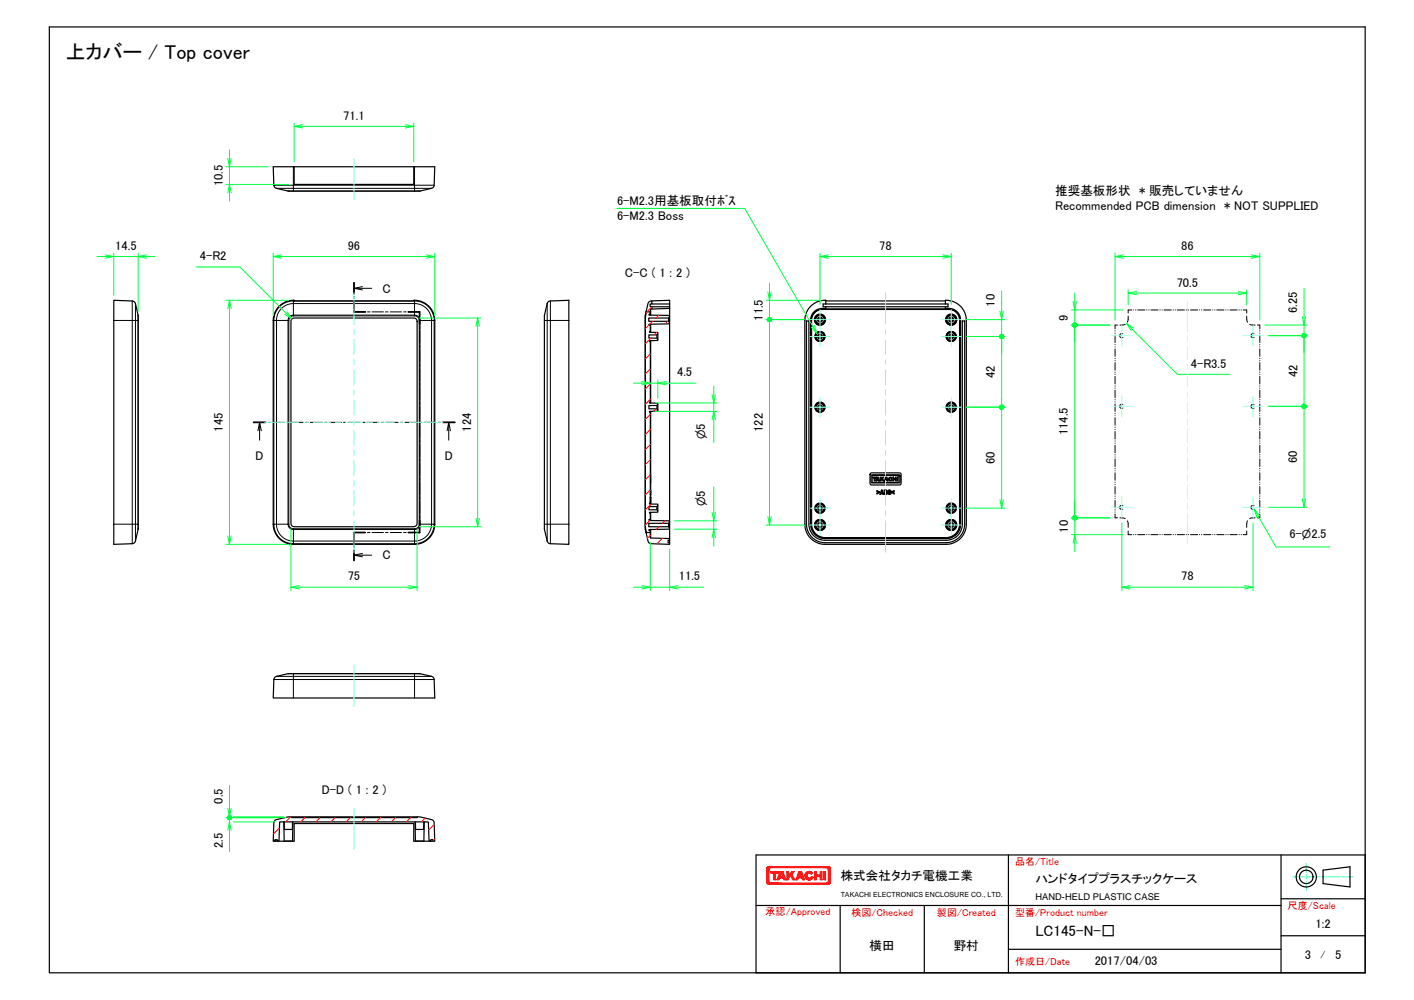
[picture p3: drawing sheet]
<svg xmlns="http://www.w3.org/2000/svg" width="420mm" height="297mm" viewBox="0 0 420 297" stroke-linecap="round" stroke-linejoin="round" font-family="sans-serif">
<g fill="none" stroke="#000" stroke-width=".3">
<path d="M82.2 55.9h5v.8M85.6 56.7l1.6 .1M87.2 56.7l36 .1M87.2 49.5v5.5h-5.8M123.2 56.7h1.6M123.2 49.5v5.5h-36v.9h36v.8M129 55h-5.8v.9h5M33.8 95.2h5.5v60.5h-5.5M39.3 89.4v5.8h.9M40.2 90.2v5M40.2 95.2h.9M40.2 95.2v60.5"/>
<path d="M41 93.6v63.7M81.2 95.2h.2v60.5h-.2M82.2 95.2h3.6M82.2 95.2v60.5M85.8 95.2v60.5M87.2 93.8v-.2a1.58 1.58 0 0 0-1.6 1.6v60.5a1.58 1.58 0 0 0 1.6 1.6v4.1a5.4 5.4 0 0 1-5.7-5.7h.7M87.2 89.2v.2a5.5 5.5 0 0 0-5.7 5.8h.7M87.2 93.8h36M87.2 93.8a1.37 1.37 0 0 0-1.4 1.4M105.2 85.6h5.3M105.2 84v3.3M105.2 87.9v.8"/>
<path d="M105.2 89.3v3.3h3.4M107.7 85.1l-2.5 .5 2.5 .5M109.2 92.6h.7M110.5 92.6h3.4M114.6 92.6h.7M115.9 92.6h3.4M119.9 92.6h.8M121.3 92.6h3.4v3.7M123.2 93.8v-.2h-36v-3.4a5 5 0 0 0-5 5M123.2 93.8a1.37 1.37 0 0 1 1.4 1.4M123.2 89.2v.2h-36v.8h36v3.4a1.65 1.65 0 0 1 1.6 1.6v60.5M124.6 95.2v60.5h.2"/>
<path d="M124.6 95.2h3.6M124.7 96.9v.8M124.7 98.3v3.6M128.2 95.2h.8v60.5h.2M128.2 95.2a5 5 0 0 0-5-5v-.7a5.6 5.6 0 0 1 5.8 5.7h.2M128.2 95.2v60.5h-3.4M161.8 95.2h.8M161.8 93.6v1.6M161.8 95.2v60.5M162.6 90.2v5M162.6 95.2v60.5h-.8M162.6 95.2h.9v60.5h5.5"/>
<path d="M163.5 89.4v5.8h5.5M191.7 95.2h.1M191.8 93.6v1M192.9 96.3v.3M192.9 93.3v.3M193.1 98.4v.3M193.4 91.8v1.8M193.4 96.3v2.4M198.9 95.1h.1M240.8 95.1h.2v60.6M241.2 95.1l-.2 60.6M242 92.8a2.44 2.44 0 0 1 2.3-.9 3.6 3.6 0 0 0-3.3 3.2l.3-1.2z"/>
<path d="M244.3 91.6v.2h37.6a3.3 3.3 0 0 1 3.4 3.3M244.3 91.9h37.6M281.9 91.6v.3a3.4 3.4 0 0 1 3.2 3.2M285.3 95.1l-.2 60.6M285.3 95.1h.1M285.3 95.1v60.6M331.3 98.2v.1M331.3 98.9v.1M331.3 99.5v2.3M332.1 96.6h-.8v1.1M333.7 99.2a.63 .63 0 0 0-1 .5 .63 .63 0 0 0 1 .5M334.3 96.3l-1.5 .3"/>
<path d="M335.2 93.9v1.2l-.2 .6M336.3 92.1h-1.1v.9M336.8 92.1h.1M337.4 92.1h.1M338.1 92.1h2.1M340.7 92.1h.1M341.3 92.1h.1M342 92.1h2.1M344.6 92.1h.2M345.3 92.1h.1M345.9 92.1h2.1M348.6 92.1h.1"/>
<path d="M349.2 92.1h.1M349.8 92.1h2.1M352.5 92.1h.1M353.1 92.1h.1M353.7 92.1h2.2M356.4 92.1h.1M357 92.1h.1M357.7 92.1h2.1M360.3 92.1h.1M360.9 92.1h.1M361.6 92.1h2.1M364.2 92.1h.1"/>
<path d="M364.9 92.1h.1M365.5 92.1h2.1M368.1 92.1h.1M368.8 92.1h.1M369.4 92.1h1v.9M370.4 93.9l.3 1.8M371.3 96.3l1.6 .3M372.6 99.2a.62 .62 0 0 0-.9 .5 .62 .62 0 0 0 .9 .5M373.6 96.6h.7v1.1M374.3 98.2v.1M374.3 98.9v.1M374.3 99.5v2.3"/>
<path d="M124.7 102.5v.8M124.7 103.9v3.6M124.7 108.2v.7M124.7 109.5v3.7M124.7 113.8v.8M124.7 115.2v3.6M124.7 119.4v.8M193.1 101.2v.3M193.1 119.4v.3M193.4 101.2v18.5M331.3 102.3v.1M331.3 103v.1"/>
<path d="M331.3 103.6v2.3M331.3 106.4v.1M331.3 107.1v.1M331.3 107.7v2.3M331.3 110.5v.1M331.3 111.2v.1M331.3 111.8v2.2M331.3 114.6v.1M331.3 115.3h.1M331.3 115.9v2.2M331.3 118.7v.1M331.3 119.4h.1"/>
<path d="M331.3 120v2.2M374.3 102.3v.1M374.3 103v.1M374.3 103.6v2.3M374.3 106.4v.1M374.3 107.1v.1M374.3 107.7v2.3M374.3 110.5v.1M374.3 111.2v.1M374.3 111.8v2.2M374.3 114.6v.1M374.3 115.3h.1"/>
<path d="M374.3 115.9v2.2M374.3 118.7v.1M374.3 119.4h.1M374.3 120v2.2M75.3 125.5h3.7M76.6 128l.5-2.5 .5 2.5M77.1 125.5v5.2M79.6 125.5h.7M81 125.5h3.6M85.2 125.5h.8M86.6 125.5h3.6M90.8 125.5h.8"/>
<path d="M92.2 125.5h3.6M96.4 125.5h.8M97.8 125.5h3.6M102.1 125.5h.7M103.4 125.5h3.7M107.7 125.5h.7M109.1 125.5h3.6M113.3 125.5h.8M114.7 125.5h3.6M118.9 125.5h.8M120.3 125.5h3.6M124.6 125.5h.7"/>
<path d="M124.7 120.8v3.6M124.7 125v.8M124.7 126.4v3.6M124.7 130.7v.7M124.7 132.1v3.6M124.7 136.3v.8M124.7 137.7v3.6M125.9 125.5h3.6M130.2 125.5h.7M131.5 125.5h3.7M132.9 128l.4-2.5 .5 2.5M133.3 125.5v5.2"/>
<path d="M193.1 122.2v.2M193.4 122.2v27.5M331.3 122.8v.1M331.3 123.4v.1M331.3 124.1v2.2M331.3 126.9v.1M331.3 127.5v.1M331.3 128.2v2.2M331.3 131v.1M331.3 131.6v.1M331.3 132.2v2.3M331.3 135v.1"/>
<path d="M331.3 135.7v.1M331.3 136.3v2.3M331.3 139.1v.1M331.3 139.8v.1M333.7 120.2a.62 .62 0 0 0-1 .5 .62 .62 0 0 0 1 .5M372.6 120.2a.62 .62 0 0 0-.9 .5 .62 .62 0 0 0 .9 .5M374.3 122.8v.1M374.3 123.4v.1M374.3 124.1v2.2M374.3 126.9v.1M374.3 127.5v.1M374.3 128.2v2.2"/>
<path d="M374.3 131v.1M374.3 131.6v.1M374.3 132.2v2.3M374.3 135v.1M374.3 135.7v.1M374.3 136.3v2.3M374.3 139.1v.1M374.3 139.8v.1M40.2 155.7v5M40.2 155.7h-.9v5.8M40.2 155.7h.9M82.2 155.7a5 5 0 0 0 5 5h36"/>
<path d="M82.2 155.7h3.6M85.8 155.7a1.37 1.37 0 0 0 1.4 1.4M87.2 157.1v.2h36v3.4M87.2 157.1h36M108.6 158.2h-3.4v3.1M109.2 158.2h.7M110.5 158.2h3.4M114.6 158.2h.7M115.9 158.2h3.4M119.9 158.2h.8M124.6 155.7a1.37 1.37 0 0 1-1.4 1.4M124.7 141.9v.8"/>
<path d="M124.7 143.3v3.6M124.7 147.6v.7M124.7 148.9v3.6M124.7 153.2v.7M124.7 154.6v3.6h-3.4M124.8 155.7a1.58 1.58 0 0 1-1.6 1.6v-.2M161.8 155.7v1.6M191.7 155.7h.1M191.8 156.3v1M192.9 157.3v.3M192.9 154.3v.3M193.1 152.2v.2"/>
<path d="M193.1 149.5v.2M193.2 141.4h.1M193.2 143.2h.1M193.4 157.3v2.5M193.4 152.2v2.4M198.9 155.7h.1M240.8 155.7h.2M241 155.7a4.1 4.1 0 0 0 4.2 4.1M241.2 155.7a4.3 4.3 0 0 0 4 4.1M245.2 159.7l35.9 .1M245.2 159.8h35.9M245.2 159.8v.2"/>
<path d="M281.1 159.8v.2M285.3 155.7h.1M285.3 155.7a4.1 4.1 0 0 1-4.2 4.1M285.3 155.7a4.3 4.3 0 0 1-4.2 4M331.3 152.7v1.1h.8M331.3 140.4v2.3M331.3 143.2v.1M331.3 143.9v.1M331.3 144.5v2.2M331.3 147.3v.1M331.3 148v.1M331.3 148.6v2.3"/>
<path d="M331.3 151.4v.1M331.3 152.1h.1M332.8 153.8l1.5 .3M333.7 150.2a.63 .63 0 0 0-1 .5 .63 .63 0 0 0 1 .5M335 154.7l.2 .6v1.4M335.2 157.7v1.1h1.1M336.8 158.8h.1M337.4 158.8h.1M338.1 158.8h2.1M340.7 158.8h.1M341.3 158.8h.1M342 158.8h2.1"/>
<path d="M344.6 158.8h.2M345.3 158.8h.1M345.9 158.8h2.1M348.6 158.8h.1M349.2 158.8h.1M349.8 158.8h2.1M352.5 158.8h.1M353.1 158.8h.1M353.7 158.8h2.2M356.4 158.8h.1M357 158.8h.1M357.7 158.8h2.1"/>
<path d="M360.3 158.8h.1M360.9 158.8h.1M361.6 158.8h2.1M364.2 158.8h.1M364.9 158.8h.1M365.5 158.8h2.1M368.1 158.8h.1M368.8 158.8h.1M370.4 157.7v1.1h-1M370.7 154.7l-.3 2M372.6 150.2a.62 .62 0 0 0-.9 .5 .62 .62 0 0 0 .9 .5M372.9 153.8l-1.6 .3"/>
<path d="M374.3 152.7v1.1h-.7M374.3 140.4v2.3M374.3 143.2v.1M374.3 143.9v.1M374.3 144.5v2.2M374.3 147.3v.1M374.3 148v.1M374.3 148.6v2.3M374.3 151.4v.1M374.3 152.1h.1M105.2 164.9h5.2M105.2 162v.7"/>
<path d="M105.2 163.3v3.2M107.7 164.4l-2.5 .5 2.5 .5M123.2 160.7v.8h-36v.2M123.2 160.7a5 5 0 0 0 5-5h.7a5.6 5.6 0 0 1-5.7 5.8v.2M162.6 160.7v-5h.9v5.8M82.2 200.9h41M85.6 200.1h1.6M87.2 200.1h36M87.2 200.1v1.7h-5.8M123.2 200.9h5M123.2 200.9v.9h-36v5.5M123.2 200.1h1.6"/>
<path d="M123.2 200.1v.8M129 201.8h-5.8v5.5"/>
<circle cx="243.6" cy="95" r="1.36"/>
<circle cx="243.6" cy="94.9" r="1.47"/>
<circle cx="243.6" cy="95" r="1.66"/>
<circle cx="243.6" cy="100" r="1.24"/>
<circle cx="243.7" cy="94.9" r="1.52"/>
<circle cx="243.7" cy="99.9" r="1.37"/>
<circle cx="243.7" cy="100" r="1.5"/>
<circle cx="243.7" cy="100" r="1.37"/>
<circle cx="282.6" cy="94.9" r="1.47"/>
<circle cx="282.6" cy="100" r="1.24"/>
<circle cx="282.6" cy="94.9" r="1.52"/>
<circle cx="282.6" cy="95" r="1.66"/>
<circle cx="282.6" cy="99.9" r="1.37"/>
<circle cx="282.6" cy="100" r="1.5"/>
<circle cx="282.7" cy="100" r="1.37"/>
<circle cx="282.7" cy="95" r="1.36"/>
<circle cx="243.6" cy="120.9" r="1.23"/>
<circle cx="243.7" cy="120.9" r="1.51"/>
<circle cx="243.7" cy="121" r="1.38"/>
<circle cx="243.7" cy="121" r="1.37"/>
<circle cx="282.6" cy="120.9" r="1.23"/>
<circle cx="282.6" cy="120.9" r="1.51"/>
<circle cx="282.6" cy="121" r="1.38"/>
<circle cx="282.6" cy="121" r="1.37"/>
<circle cx="243.6" cy="155.9" r="1.36"/>
<circle cx="243.6" cy="150.9" r="1.23"/>
<circle cx="243.6" cy="155.9" r="1.47"/>
<circle cx="243.7" cy="150.9" r="1.51"/>
<circle cx="243.7" cy="155.9" r="1.66"/>
<circle cx="243.7" cy="151" r="1.38"/>
<circle cx="243.7" cy="151" r="1.37"/>
<circle cx="243.7" cy="155.9" r="1.53"/>
<circle cx="282.6" cy="150.9" r="1.23"/>
<circle cx="282.6" cy="155.9" r="1.47"/>
<circle cx="282.6" cy="150.9" r="1.51"/>
<circle cx="282.6" cy="151" r="1.38"/>
<circle cx="282.6" cy="151" r="1.37"/>
<circle cx="282.6" cy="155.9" r="1.65"/>
<circle cx="282.6" cy="155.9" r="1.36"/>
<circle cx="282.7" cy="155.9" r="1.53"/>
</g>
<g fill="none" stroke="#000" stroke-width=".36">
<path d="M14.7 8h390.9v281h-390.9zM81.2 49.5h48l-.2 5.7-.6 .7-3.8 .9-39-.1-3.4-.8-.6-.3-.2-.6zM122.9 49.5v5.3h-35.5v-5.3M33.8 89.2l5.9 .3 .5 .7 .9 3.6v63.3l-.9 3.6-.3 .6-.6 .2-5.5 .2zM82.9 91a6.1 6.1 0 0 1 4.5-1.8v.2h35.5v-.2a6 6 0 0 1 6.3 6v60.5a6 6 0 0 1-6 6h-36a6 6 0 0 1-6-6v-60.5a6.1 6.1 0 0 1 1.7-4.2zM86.8 94.7l.6-.2h35.5l.7 .2 .2 .3 .1 60.4-.5 1-36 .1-.6-.3-.3-.3v-60.5zM162.8 89.8l.5-.4 5.7-.2v72.5l-5.5-.2-.6-.2-.3-.6-.8-3.6v-63.3zM192 92.6l-.3 1.2v63.3l.3 1.1M192 92.6l.6-2.6 .5-.5 .6-.1v.9h-.5v.8h.5v.7l-.5 .1v.7M192 92.6h.1M192.1 92.6l-.4 2.3v61.1l.4 2.2h1.1M192.1 92.6h1.1"/>
<path d="M193.2 92.6v.7h-.3v.3l6 .1v.5l-.2 .3h-5.9v.9h5.9l.2 .3v.5l-6.1 .2 .4 .2v1.8l-.2 .1v.2h2.5v.5l-.3 .3h-2.4v.9h2.4l.3 .3v.4l-2.5 .2 .2 .2v17.9l-.2 .3 2.5 .1v.4l-.3 .3h-2.4v.9h2.4l.3 .3v.5h-2.5l.2 .2v27.1l-.2 .1 2.5 .2v.4l-.3 .3h-2.4v.9h2.4l.3 .3v.4l-2.5 .1 .2 .2v1.9l-.4 .2 6.1 .2v.5l-.2 .2h-5.9v1.1h5.9l.2 .2v.5l-6 .1v.3h.3v.6M193.2 98.4v.3M193.2 93.3v.3M193.2 96.3v.3M193.7 89.4l5.3-.2v2.4M193.7 90.3h5.3M193.7 91.1h5.3M195.2 99.5v.9M195.5 99.2v1.5M198.7 94.5v.9M198.9 94.2v1.5M199 91.6v68.4"/>
<path d="M199 91.6l-5.3 .2M239.6 95.4h.8v60.3a4.8 4.8 0 0 0 4.8 4.8h35.9a4.8 4.8 0 0 0 4.9-4.8v-60.3h.6v60.3a5.5 5.5 0 0 1-5.5 5.5h-35.9a5.5 5.5 0 0 1-5.6-5.5zM244.6 90.3h37.1v.8h-37.1zM245.4 90.3v-1.1a6 6 0 0 0-6.2 6v60.5a6 6 0 0 0 6 6h35.9a6 6 0 0 0 6-6v-60.5a6 6 0 0 0-6.2-6v1.1M245.4 89.4h35.5M245.4 91.6a3.7 3.7 0 0 0-4.6 3.5v60.6a4.3 4.3 0 0 0 4.4 4.3h35.9a4.2 4.2 0 0 0 4.3-4.3v-60.6a3.7 3.7 0 0 0-4.5-3.5M280.9 91.1v.7h-35.5v-.7M193.2 101.2v.3M193.2 119.4v.3M193.2 122.2v.2M195.2 120.5v.9M195.5 120.2v1.5"/>
<path d="M192 158.2h.1M192 158.2l.5 2.5 .4 .6 .6 .2 5.5 .2v-.5h-.5v-.7h.5v-.5l-5.7-.2-.1-1.6M193.2 141v2.4M193.2 148.7l.1 .1M193.2 149.4h.1M193.2 149.1h.1M193.2 148.9h.1M193.2 148h.1M193.2 148.4h.1M193.2 147.9h.1M193.2 147.8h.1M193.2 152.2v.2"/>
<path d="M193.2 154.3v.3M193.2 157.3v.3M193.2 148.8h.1M193.2 145.6v1.3M193.2 147.7h.1M193.2 146.5h.1M193.2 146.2h.1M193.2 146h.1M193.2 145.7h.1M193.2 146.7h.1M193.2 148.1h.1M193.3 149.4v.3"/>
<path d="M193.3 148l-.1 .5M193.3 147.7v.1M193.3 148.8v.6M193.3 147.8v.2M193.3 147.7l-.1 .1M195.2 150.5v.9M195.5 150.2v1.5M198.7 155.4v1.1M198.9 155.2v1.5M258.7 140.5h8.9l.2 .4-.1 3-.4 .2-8.4-.1-.4-.4v-2.7zM258.9 141.1l8.3-.1 .3 .4v1.9l-.3 .1h-8.2l-.2-.2zM259.2 141.3l7.8-.1 .1 1.9-.2 .2h-7.6z"/>
<path d="M259.4 141.7h1v.3h-.4v.9h-.2v-.9h-.4zM260.6 145.7l.8 .4v.2l-.8 .4v-.2l.6-.3-.6-.2zM260.7 141.7h.3l.4 1.2h-.3l-.1-.3-.8 .3zM260.8 142l.2 .4h-.3zM261.6 141.7h.2v.5l.5-.5h.3l-.4 .4 .5 .8h-.3l-.3-.6-.3 .6h-.2zM261.9 145.6h.2l.5 1.3h-.3l-.1-.3h-.4l-.1 .3h-.2zM262 145.9l.2 .4h-.3zM262.7 145.6l.9 .1-.1 .5a.38 .38 0 0 1 .1 .5 .38 .38 0 0 1-.5 .2h-.4zM263 145.8h.4v.2l-.4 .1zM263 146.3h.3l.2 .2-.5 .1zM263.2 141.7h.3l.4 1.2h-.3v-.3l-.8 .3zM263.4 142l.1 .4h-.3z"/>
<path d="M264 145.6h.5l.2 .3h-.6a.53 .53 0 0 1 .6 .3 .53 .53 0 0 1-.2 .7l-.5-.1-.2-.4 .6 .3v-.4a.43 .43 0 0 1-.5-.2 .43 .43 0 0 1 .1-.5zM264.1 142l.6-.2 .3 .1-.2 .2a.32 .32 0 0 0-.4 0 .32 .32 0 0 0 0 .5 .32 .32 0 0 0 .5-.2l.2 .1a.58 .58 0 0 1-.8 .3 .58 .58 0 0 1-.2-.8zM264.9 146.1l.8-.4v.3l-.6 .2 .6 .3v.2l-.8-.4zM265.3 141.7h.2v.5h.6v-.5h.2v1.2h-.2v-.5h-.6v.5h-.2zM266.5 141.7h.3v1.2h-.3zM199 160.5v.7M81.6 201.3l.6-.4 3.6-.8h39l3.4 .8 .7 .5 .3 5.9h-48l.2-5.5zM81.6 243.8l.6-.3 3.6-.9h.7v.3h37.4v-.3l.9 .1 3.4 .8 .6 .3 .2 .6 .2 5.5h-.5v-.5h-.7v.5h-.5l-.3-5.8h-44l-.3 5.8h-.5v-.5h-.7v.5h-.5l.2-5.5zM81.7 249.9h.7M82.9 249.9h4.5v-5.3h35.5v5.3h4.6M84.3 244.1l.1 5.7h2.5l.1-5.7M84.4 244.1l.1 2.3h2.4v-2.3"/>
<path d="M86.5 242.6h37.4M123.3 244.1l.1 5.7h2.6l.1-5.7M123.5 244.1v2.3h2.4v-2.3M128 249.9h.7M299.6 254v35M380.7 254v35M393.1 258.5l8-1v6l-8-1zM405.6 254h-180.9v35h180.9M224.7 269h156M249.6 269v20M274.6 269v20M380.7 278h24.9"/>
<path d="M380.7 267h24.9M299.6 282h81.1"/>
<circle cx="243.6" cy="99.9" r="1.2"/>
<circle cx="243.6" cy="99.9" r=".47"/>
<circle cx="243.6" cy="99.9" r=".72"/>
<circle cx="243.6" cy="95" r=".75"/>
<circle cx="243.6" cy="94.9" r=".5"/>
<circle cx="243.7" cy="100" r="1.49"/>
<circle cx="243.7" cy="94.9" r="1.24"/>
<circle cx="243.7" cy="95" r="1.65"/>
<circle cx="282.6" cy="100" r="1.5"/>
<circle cx="282.6" cy="99.9" r="1.2"/>
<circle cx="282.6" cy="95" r="1.25"/>
<circle cx="282.7" cy="95" r=".74"/>
<circle cx="282.7" cy="94.9" r=".5"/>
<circle cx="282.7" cy="100" r=".73"/>
<circle cx="282.7" cy="95" r="1.66"/>
<circle cx="282.7" cy="99.9" r=".47"/>
<circle cx="243.6" cy="120.9" r=".47"/>
<circle cx="243.6" cy="121" r="1.21"/>
<circle cx="243.6" cy="121" r=".73"/>
<circle cx="243.7" cy="120.9" r="1.5"/>
<circle cx="282.6" cy="120.9" r="1.5"/>
<circle cx="282.7" cy="121" r="1.21"/>
<circle cx="282.7" cy="121" r=".73"/>
<circle cx="282.7" cy="120.9" r=".47"/>
<circle cx="243.6" cy="151" r=".47"/>
<circle cx="243.6" cy="150.9" r="1.21"/>
<circle cx="243.6" cy="150.9" r=".73"/>
<circle cx="243.6" cy="155.9" r=".75"/>
<circle cx="243.6" cy="155.9" r=".5"/>
<circle cx="243.7" cy="155.9" r="1.64"/>
<circle cx="243.7" cy="150.9" r="1.5"/>
<circle cx="243.7" cy="155.9" r="1.25"/>
<circle cx="282.6" cy="155.9" r="1.65"/>
<circle cx="282.6" cy="150.9" r="1.5"/>
<circle cx="282.7" cy="155.9" r=".74"/>
<circle cx="282.7" cy="150.9" r="1.21"/>
<circle cx="282.7" cy="155.9" r=".5"/>
<circle cx="282.7" cy="155.9" r="1.25"/>
<circle cx="282.7" cy="151" r=".48"/>
<circle cx="282.7" cy="151" r=".73"/>
<circle cx="388.2" cy="260.5" r="2"/>
<circle cx="388.2" cy="260.5" r="3"/>
</g>
<g fill="#000">
<circle cx="193.3" cy="149.7" r=".18"/>
<circle cx="193.3" cy="148.5" r=".18"/>
</g>
<g fill="#f00" stroke="#f00" stroke-width=".3">
<path d="M246.1 258.3l.7 3.7-.7-.3z"/>
<path d="M246.1 261.7l.7 .3-.7-.1z"/>
<path d="M246.1 261.9l.7 .1z"/>
<path d="M246.1 262l.6 .3-.8-.2z"/>
<path d="M246.1 262l.7 .1-.1 .2z"/>
<path d="M246.1 262h.7v.1z"/>
<path d="M245.8 262.2l.7 .4z"/>
<path d="M245.9 262.1l.7 .4-.1 .1z"/>
<path d="M245.9 262.1l.8 .2-.1 .2z"/>
<path d="M245.7 262.3l.4 .4z"/>
<path d="M245.8 262.2l.5 .5z"/>
<path d="M245.8 262.2l.7 .4-.2 .1z"/>
<path d="M245.5 262.3l.6 .4z"/>
<path d="M229.1 262.3h16.4l.6 .4z"/>
<path d="M228.5 262.7l.6-.4 17 .4z"/>
<path d="M228.5 262.7l.6-.4z"/>
<path d="M228.8 262.2l.1 .1-.4 .4z"/>
<path d="M228.1 262.6l.7-.4z"/>
<path d="M228.1 262.6l.7-.4-.5 .5z"/>
<path d="M228.3 262.7l.5-.5z"/>
<path d="M227.9 262.3l.8-.2z"/>
<path d="M227.9 262.3l.8-.2-.7 .4z"/>
<path d="M228 262.5l.7-.4-.6 .5z"/>
<path d="M227.8 262h.8z"/>
<path d="M227.8 262h.8l-.8 .1z"/>
<path d="M227.8 262.1l.8-.1-.7 .3z"/>
<path d="M227.8 262l.7-.3v.2z"/>
<path d="M228.5 258.3v3.4l-.7 .3z"/>
<path d="M227.8 258.1l.7 .2-.7 3.7z"/>
<path d="M227.8 258.1h.7v.2z"/>
<path d="M227.8 258.1l.8-.1z"/>
<path d="M227.9 257.7l.8 .2z"/>
<path d="M227.9 257.7l.7 .3-.8-.1z"/>
<path d="M227.8 257.9l.8 .1-.8 .1z"/>
<path d="M228.1 257.5l.7 .3z"/>
<path d="M228 257.6l.1-.1 .6 .4z"/>
<path d="M228 257.6l.7 .3-.8-.2z"/>
<path d="M228.5 257.4l.4 .3z"/>
<path d="M228.3 257.4l.5 .4z"/>
<path d="M228.1 257.5l.2-.1 .5 .4z"/>
<path d="M228.5 257.4l.6 .3z"/>
<path d="M228.5 257.4l17 .3h-16.4z"/>
<path d="M228.5 257.4h17.6l-.6 .3z"/>
<path d="M245.5 257.7l.6-.3z"/>
<path d="M245.7 257.7l.4-.3z"/>
<path d="M245.8 257.8l.7-.3-.6 .4z"/>
<path d="M245.8 257.8l.5-.4 .2 .1z"/>
<path d="M246.1 257.4h.2l-.5 .4z"/>
<path d="M245.9 257.9l.8-.2z"/>
<path d="M245.9 257.9l.7-.3 .1 .1z"/>
<path d="M245.9 257.9l.6-.4 .1 .1z"/>
<path d="M246.1 258l.7 .1z"/>
<path d="M246.1 258l.7-.1v.2z"/>
<path d="M246.1 258l.6-.3 .1 .2z"/>
<path d="M246.1 258.1h.7l-.7 .2z"/>
<path d="M246.1 258.3l.7-.2v3.9z"/>
<path d="M230.5 259.4l.8-.5v.5z"/>
<path d="M229 258.9h2.3l-.8 .5z"/>
<path d="M229 258.9l1.5 .5h-.6z"/>
<path d="M229 258.9l.9 .5h-.9z"/>
<path d="M229.9 259.4l.6 1.9h-.6z"/>
<path d="M229.9 259.4h.6v1.9z"/>
<path d="M231.9 260.3h.6l.2 .5z"/>
<path d="M232.5 260.3l1 1-.8-.5z"/>
<path d="M232.6 258.9l.9 2.4-1-1z"/>
<path d="M231.8 258.9l.4 .5-.3 .9z"/>
<path d="M231.8 258.9l.1 1.4-1 1z"/>
<path d="M231.9 260.3l-.2 .5-.8 .5z"/>
<path d="M230.9 261.3l.8-.5-.2 .5z"/>
<path d="M231.8 258.9h.8l-.4 .5z"/>
<path d="M232.6 258.9l-.1 1.4-.3-.9z"/>
<path d="M231.9 260.3l.8 .5h-1z"/>
<path d="M232.7 260.8l.8 .5h-.6z"/>
<path d="M235.3 259.7l.3 1.6-.7-1.2z"/>
<path d="M234.4 259.9l.9-.2-.4 .4z"/>
<path d="M234.4 259.9l.5 .2-.5 .6z"/>
<path d="M234.4 259.9v.8l-.6 .6z"/>
<path d="M234.4 260.7v.6h-.6z"/>
<path d="M235.3 259.7l.9 1.6h-.6z"/>
<path d="M235.3 258.9h.8l-.8 .8z"/>
<path d="M235.3 258.9v.8l-.9 .2z"/>
<path d="M233.8 258.9h.6v1z"/>
<path d="M233.8 258.9l.6 1-.6 1.4z"/>
<path d="M237.5 260.3h.6l.2 .5z"/>
<path d="M238.1 260.3l1 1-.8-.5z"/>
<path d="M238.2 258.9l.9 2.4-1-1z"/>
<path d="M237.4 258.9l.4 .5-.3 .9z"/>
<path d="M237.4 258.9l.1 1.4-1 1z"/>
<path d="M237.5 260.3l-.2 .5-.8 .5z"/>
<path d="M236.5 261.3l.8-.5-.2 .5z"/>
<path d="M237.4 258.9h.8l-.4 .5z"/>
<path d="M238.2 258.9l-.1 1.4-.3-.9z"/>
<path d="M237.5 260.3l.8 .5h-1z"/>
<path d="M238.3 260.8l.8 .5h-.6z"/>
<path d="M241 259.6l.5-.3z"/>
<path d="M241.4 259.2l-.4 .4z"/>
<path d="M241 259.5l.4-.3z"/>
<path d="M241.3 259.1l-.3 .4z"/>
<path d="M241.3 259.1l-.4 .4z"/>
<path d="M240.9 259.5l.4-.4z"/>
<path d="M241.2 259.1l-.3 .4z"/>
<path d="M241.1 259l-.3 .4z"/>
<path d="M240.9 258.9l-.1 .5z"/>
<path d="M240.8 258.9l-.1 .5z"/>
<path d="M240.8 258.9l-.2 .5z"/>
<path d="M240.7 258.9l-.1 .5z"/>
<path d="M240.5 258.8v.5z"/>
<path d="M240.4 258.8l.1 .5z"/>
<path d="M240.3 258.9l.1 .4z"/>
<path d="M240.1 258.9l.2 .4z"/>
<path d="M240.1 258.9l.2 .5z"/>
<path d="M240 258.9l.3 .5z"/>
<path d="M240 258.9l.2 .5z"/>
<path d="M239.9 259l.3 .4z"/>
<path d="M239.8 259l.3 .4z"/>
<path d="M239.8 259l.3 .5z"/>
<path d="M239.7 259.1l.4 .4z"/>
<path d="M239.7 259.1l.3 .4z"/>
<path d="M239.6 259.2l.4 .3z"/>
<path d="M239.6 259.2l.4 .4z"/>
<path d="M239.6 259.2l.4 .4-.5-.3z"/>
<path d="M239.5 259.3l.5 .3z"/>
<path d="M239.5 259.3l.4 .4z"/>
<path d="M239.4 259.4l.5 .3z"/>
<path d="M239.3 259.5l.5 .3z"/>
<path d="M239.3 259.6l.5 .2z"/>
<path d="M239.3 259.6l.5 .3z"/>
<path d="M239.2 259.8l.6 .1z"/>
<path d="M239.2 259.9h.6z"/>
<path d="M239.2 259.9l.6 .1h-.6z"/>
<path d="M239.2 260l.6 .1z"/>
<path d="M239.2 260.2l.6-.1z"/>
<path d="M239.2 260.2h.6z"/>
<path d="M239.2 260.3l.6-.1z"/>
<path d="M239.2 260.3h.6z"/>
<path d="M239.2 260.4l.6-.1z"/>
<path d="M239.3 260.5l.5-.1z"/>
<path d="M239.3 260.7l.5-.2z"/>
<path d="M239.4 260.8l.4-.3z"/>
<path d="M239.4 260.8l.5-.3-.4 .4z"/>
<path d="M239.5 260.9l.4-.4z"/>
<path d="M239.5 260.9l.5-.3z"/>
<path d="M239.5 261l.5-.4z"/>
<path d="M239.5 261l.5-.3z"/>
<path d="M240 260.7l-.4 .4z"/>
<path d="M239.6 261.1l.4-.4-.3 .5z"/>
<path d="M240 260.7l-.3 .5z"/>
<path d="M240.1 260.8l-.4 .4z"/>
<path d="M240.1 260.8l-.3 .4z"/>
<path d="M240.1 260.8l-.1 .5z"/>
<path d="M240.2 260.9l-.2 .4z"/>
<path d="M240.2 260.9l-.1 .4z"/>
<path d="M240.3 260.9l-.1 .5z"/>
<path d="M240.4 260.9l-.2 .5z"/>
<path d="M240.4 260.9v.5z"/>
<path d="M240.4 260.9l.1 .5z"/>
<path d="M240.5 260.9l.1 .5z"/>
<path d="M240.6 260.9v.5z"/>
<path d="M240.6 260.9l.2 .4z"/>
<path d="M240.7 260.9l.2 .4z"/>
<path d="M240.7 260.9l.3 .4z"/>
<path d="M240.8 260.8l.2 .5z"/>
<path d="M240.9 260.8l.2 .4z"/>
<path d="M240.9 260.8l.3 .4z"/>
<path d="M240.9 260.7l.3 .5z"/>
<path d="M240.9 260.7l.4 .3z"/>
<path d="M241 260.7l.4 .2z"/>
<path d="M241 260.6l.4 .3z"/>
<path d="M241 260.6l.5 .2z"/>
<path d="M241.1 260.5l.4 .3z"/>
<path d="M241.1 260.5l.5 .3z"/>
<path d="M241.1 260.5l.5 .1z"/>
<path d="M241.1 260.4l.5 .2z"/>
<path d="M242 258.9h.6v1z"/>
<path d="M242 258.9l.6 1-.6 1.4z"/>
<path d="M242.6 259.9v.5l-.6 .9z"/>
<path d="M242.6 260.4v.9h-.6z"/>
<path d="M242.6 259.9l1.1 .5h-1.1z"/>
<path d="M242.6 259.9h1.1v.5z"/>
<path d="M243.7 259.9l.5 1.4-.5-.9z"/>
<path d="M244.2 258.9v2.4l-.5-1.4z"/>
<path d="M243.7 260.4l.5 .9h-.5z"/>
<path d="M243.7 258.9h.5l-.5 1z"/>
<path d="M244.8 258.9h.5v2.4z"/>
<path d="M244.8 258.9l.5 2.4h-.5z"/>
</g>
<path d="M388.1 256.5v2.6M388.1 259.8v1.3M384.1 260.5h2.1M386.6 260.5h1.1M388.1 260.5h4M388.1 261.8v2.7M392.7 260.5h.9M394.2 260.5h4M398.7 260.5h.9M400.1 260.5h2.1" fill="none" stroke="#0ff" stroke-width=".3"/>
<path d="M105.2 84v3.3M105.2 89.3v3.3h3.4M121.3 92.6h3.4v3.7M75.3 125.5h3.7M131.5 125.5h3.7M108.6 158.2h-3.4v3.1M124.7 154.6v3.6h-3.4M105.2 163.3v3.2" fill="none" stroke="#000" stroke-width=".51"/>
<g fill="none" stroke="#f00" stroke-width=".3">
<path d="M192.9 96.5l-1.2 1.1M193.7 91.2l-1.7 1.7M193.9 95.4l-.9 .9M195.1 98.7l-.7 .8M195.7 93.6l-.8 .9M198.4 95.4l-.8 .8M193.2 118.6l-1.5 1.5M193.2 114.1l-1.5 1.5M193.2 109.6l-1.5 1.5M193.2 105.1l-1.5 1.5M193.4 100.4l-1.7 1.7M193.2 136.5l-1.5 1.5"/>
<path d="M193.2 132.1l-1.5 1.4M193.2 127.6l-1.5 1.5M193.2 123.1l-1.5 1.5M194.9 121.4l-.7 .8M193.1 154.6l-1.4 1.4M193.2 145.5l-1.5 1.5M193.2 141l-1.5 1.5M193.2 159l-.8 .9M193.5 149.7l-1.8 1.8M195.8 156.5l-.8 .8M196.8 159.9l-1.6 1.7M197.6 154.7l-.8 .7"/>
<path d="M83 246l-1.7 1.7M86.4 242.6l-1.5 1.5M90.6 242.9l-1.3 1.2M95.1 242.9l-1.3 1.2M99.6 242.9l-1.3 1.2M104.1 242.9l-1.3 1.2M108.6 242.9l-1.3 1.2M113 242.9l-1.2 1.2M117.5 242.9l-1.2 1.2M122 242.9l-1.2 1.2M126.4 243l-1.1 1.1M129 244.9l-1.6 1.6"/>
<path d="M129.2 249.2l-.5 .5"/>
</g>
<g fill="none" stroke="#00ff3f" stroke-width=".3">
<path d="M87.4 36.5v11.5M87.4 37.5h35.5M89.9 37l-2.5 .5 2.5 .5M120.4 37l2.5 .5-2.5 .5M122.9 36.5v11.5M67.2 49.5h12.5M67.2 54.8h18.7M67.7 47l.5 2.5 .5-2.5M67.7 57.3l.5-2.5 .5 2.5M68.2 44.5v15.3M28.8 76.2h17.3M31.3 75.7l2.5 .5-2.5 .5"/>
<path d="M33.8 75.2v12.5M41.1 75.2v17.1M43.5 75.7l-2.4 .5 2.4 .5M58.3 79.3h13l15.4 15.4M81.2 75.2v18.5M81.2 76.2h48M83.7 75.7l-2.5 .5 2.5 .5M126.7 75.7l2.5 .5-2.5 .5M129.2 75.2v18.5M243.7 75.2v15.2M243.7 76.2h38.9M246.1 75.7l-2.4 .5 2.4 .5"/>
<path d="M280.2 75.7l2.4 .5-2.4 .5M282.6 75.2v15.2M331.3 75.2v19.9M331.3 76.2h43M333.8 75.7l-2.5 .5 2.5 .5M371.8 75.7l2.5 .5-2.5 .5M374.3 75.2v19.9M67.2 89.2h18.5M67.7 91.7l.5-2.5 .5 2.5M68.2 89.2v72.5M85.3 92.6l1.4 2.1-2.1-1.4M124.4 94.5h18.5"/>
<path d="M141.4 96.9l.5-2.4 .5 2.4M141.9 94.5v62M227.7 94.9h11.5M227.7 89.2h16M228.2 86.7l.5 2.5 .5-2.5M228.7 84.2v10.7M228.7 95.6v60.4M287.1 99.9h11.5M287.1 94.9h11.5M297.1 92.5l.5 2.4 .5-2.4M297.6 86.4v13.5M318.3 92.1h15.4"/>
<path d="M318.3 96.6h11.6M318.8 89.6l.6 2.5 .4-2.5M319.4 87.1v9.5M319.4 97.2v56M334.7 96.1l15.2 15.1h15.5M335.2 86.1v4.5M335.2 87.1h35.2M336.8 97.5l-2.1-1.4 1.4 2.1M337.7 86.6l-2.5 .5 2.5 .5M368 86.6l2.4 .5-2.4 .5M370.4 86.1v4.5M375.8 96.6h12.7"/>
<path d="M377 99.7h11.5M387 94.1l.5 2.5 .5-2.5M387.5 85.6v14.1M188.2 113.8h18.5M190.7 113.3l2.5 .5-2.5 .5M194.6 119.7h18.5M195.5 112.8v5.5M198 113.3l-2.5 .5 2.5 .5M211.6 117.2l.5 2.5 .5-2.5M212.1 114.7v16.8M297.6 100.6v19.7M387.5 100.3v19.8"/>
<path d="M194.6 122.2h18.5M211.6 124.7l.5-2.5 .5 2.5M287.1 120.9h11.5M297.6 121.6v29.3M377 120.7h11.5M387.5 121.3v29.4M67.7 159.2l.5 2.5 .5-2.5M86.5 156.9v18.5M123.9 156.9v18.5M124.4 156.5h18.5M141.4 153.9l.5 2.6 .5-2.6M200.4 154.7h12.7"/>
<path d="M200.4 157.2h12.7M211.6 152.2l.5 2.5 .5-2.5M211.6 159.7l.5-2.5 .5 2.5M212.1 144.7v17.5M227.7 156h11.5M228.2 153.4l.5 2.6 .5-2.6M287.1 150.9h11.5M297.1 148.5l.5 2.4 .5-2.4M318.3 158.8h15.4M318.3 153.8h11.6M319.4 153.8v10M333.3 155.3v20.1"/>
<path d="M372.3 155.3v20.1M372.6 151.2l6.5 11.3h16.1M374.3 153.2l-1.7-2 .9 2.5M377 150.7h11.5M387 148.2l.5 2.5 .5-2.5M67.2 161.7h18.5M86.5 174.4h37.4M88.9 173.9l-2.4 .5 2.4 .5M121.4 173.9l2.5 .5-2.5 .5M190.7 173.9l2.5 .5-2.5 .5M193.2 161.2v14.2M199 163.2v12.2"/>
<path d="M201.5 173.9l-2.5 .5 2.5 .5M209.1 174.4h-20.9M318.8 161.3l.6-2.5 .4 2.5M333.3 174.4h39M335.8 173.9l-2.5 .5 2.5 .5M369.9 173.9l2.4 .5-2.4 .5M68.2 233.3v19.7M67.2 242.9h17.8M67.7 240.1l.5 2.5 .5-2.5M67.7 246.6l.5-2.5 .5 2.5M69.3 244.1h12.4M69.3 242.6h15"/>
</g>
<g fill="#00ff3f" stroke="#00ff3f" stroke-width=".3">
<path d="M319.9 153.5l.1 .3z"/>
<path d="M319.7 153.3l.3 .5z"/>
<path d="M319.6 153.2l.4 .6z"/>
<path d="M319.4 153.2l.6 .6z"/>
<path d="M319.2 153.2l.8 .6z"/>
<path d="M319 153.3l.2-.1 .8 .6z"/>
<path d="M318.9 153.4l1.1 .4z"/>
<path d="M318.9 153.4l1.1 .4-1.2-.3z"/>
<path d="M318.8 153.5l1.2 .3-1.3-.1z"/>
<path d="M318.7 153.7l1.3 .1-1.3 .1z"/>
<path d="M318.7 153.9l1.3-.1-1.2 .3z"/>
<path d="M318.8 154.1l1.2-.3-1.1 .4z"/>
<path d="M318.9 154.2l1.1-.4z"/>
<path d="M319 154.3l1-.5-.8 .6z"/>
<path d="M319.2 154.4l.8-.6z"/>
<path d="M320 153.8l-.6 .7z"/>
<path d="M320 153.8l-.4 .6z"/>
<path d="M320 153.8l-.3 .5z"/>
<path d="M320 153.8l-.1 .4z"/>
<path d="M320 153.8l-.1 .2z"/>
<path d="M319.9 96.2l.1 .4z"/>
<path d="M319.7 96.1l.3 .5z"/>
<path d="M319.6 96l.4 .6z"/>
<path d="M319.4 95.9l.6 .7z"/>
<path d="M319.2 95.9l.8 .7z"/>
<path d="M319 96l.2-.1 .8 .7z"/>
<path d="M319 96l1 .6-1.1-.4z"/>
<path d="M318.9 96.2l1.1 .4-1.2-.3z"/>
<path d="M318.8 96.3l1.2 .3-1.3-.1z"/>
<path d="M318.7 96.5l1.3 .1-1.3 .1z"/>
<path d="M318.7 96.7l1.3-.1-1.2 .2z"/>
<path d="M318.8 96.8l1.2-.2-1.1 .4z"/>
<path d="M318.9 97l1.1-.4-1 .5z"/>
<path d="M319 97.1l1-.5z"/>
<path d="M319.2 97.2l.8-.6z"/>
<path d="M320 96.6l-.6 .6z"/>
<path d="M320 96.6l-.4 .6z"/>
<path d="M320 96.6l-.3 .5z"/>
<path d="M320 96.6l-.1 .3z"/>
<path d="M320 96.6l-.1 .2z"/>
<path d="M388 99.4l.1 .3z"/>
<path d="M387.9 99.2l.2 .5z"/>
<path d="M387.7 99.1l.4 .6z"/>
<path d="M387.5 99.1l.6 .6z"/>
<path d="M387.3 99.1l.8 .6z"/>
<path d="M387.1 99.2l.2-.1 .8 .6z"/>
<path d="M387.1 99.2l1 .5-1.1-.4z"/>
<path d="M387 99.3l1.1 .4-1.2-.3z"/>
<path d="M386.9 99.4l1.2 .3-1.2-.1z"/>
<path d="M386.9 99.6l1.2 .1-1.2 .1z"/>
<path d="M386.9 99.8l1.2-.1-1.2 .3z"/>
<path d="M386.9 100l1.2-.3-1.1 .4z"/>
<path d="M387 100.1l1.1-.4-1 .5z"/>
<path d="M387.1 100.2l1-.5z"/>
<path d="M387.3 100.3l.8-.6z"/>
<path d="M388.1 99.7l-.6 .6z"/>
<path d="M388.1 99.7l-.4 .6z"/>
<path d="M388.1 99.7l-.2 .5z"/>
<path d="M388.1 99.7l-.1 .4z"/>
<path d="M388.1 99.7v.2z"/>
<path d="M388 120.3l.1 .4z"/>
<path d="M387.9 120.2l.2 .5z"/>
<path d="M387.7 120.1l.4 .6z"/>
<path d="M387.5 120.1l.6 .6z"/>
<path d="M387.3 120.1l.8 .6z"/>
<path d="M387.1 120.2l.2-.1 .8 .6z"/>
<path d="M387 120.3l1.1 .4z"/>
<path d="M387 120.3l1.1 .4-1.2-.3z"/>
<path d="M386.9 120.4l1.2 .3-1.2-.1z"/>
<path d="M386.9 120.6l1.2 .1-1.2 .1z"/>
<path d="M386.9 120.8l1.2-.1-1.2 .3z"/>
<path d="M386.9 121l1.2-.3-1.1 .4z"/>
<path d="M387 121.1l1.1-.4z"/>
<path d="M387.1 121.2l1-.5-.8 .6z"/>
<path d="M387.3 121.3l.8-.6z"/>
<path d="M388.1 120.7l-.6 .6z"/>
<path d="M388.1 120.7l-.4 .6z"/>
<path d="M388.1 120.7l-.2 .5z"/>
<path d="M388.1 120.7l-.1 .4z"/>
<path d="M388.1 120.7v.2z"/>
<path d="M68.7 242.5l.1 .4z"/>
<path d="M68.6 242.4l.2 .5z"/>
<path d="M68.4 242.3l.4 .6z"/>
<path d="M68.2 242.3l.6 .6z"/>
<path d="M68.1 242.3l.7 .6z"/>
<path d="M67.9 242.3h.2l.7 .6z"/>
<path d="M67.7 242.5l.2-.2 .9 .6z"/>
<path d="M67.7 242.5l1.1 .4-1.2-.3z"/>
<path d="M67.6 242.6l1.2 .3-1.2-.1z"/>
<path d="M67.6 242.8l1.2 .1-1.2 .1z"/>
<path d="M67.6 243l1.2-.1-1.2 .2z"/>
<path d="M67.6 243.1l1.2-.2-1.1 .4z"/>
<path d="M67.7 243.3l1.1-.4-.9 .5z"/>
<path d="M67.9 243.4l.9-.5-.7 .6z"/>
<path d="M68.1 243.5l.7-.6z"/>
<path d="M68.8 242.9l-.6 .6z"/>
<path d="M68.8 242.9l-.4 .6z"/>
<path d="M68.8 242.9l-.2 .5z"/>
<path d="M68.8 242.9l-.1 .3z"/>
<path d="M68.8 242.9v.2z"/>
<path d="M229.2 94.6l.1 .3z"/>
<path d="M229.1 94.5l.2 .4z"/>
<path d="M228.9 94.4l.4 .5z"/>
<path d="M228.7 94.3l.6 .6z"/>
<path d="M228.5 94.3l.8 .6z"/>
<path d="M228.3 94.4l1 .5z"/>
<path d="M228.2 94.5l.1-.1 1 .5z"/>
<path d="M228.2 94.5l1.1 .4-1.2-.2z"/>
<path d="M228.1 94.7l1.2 .2h-1.3z"/>
<path d="M228 94.9h1.3l-1.3 .1z"/>
<path d="M228 95l1.3-.1-1.2 .3z"/>
<path d="M228.1 95.2l1.2-.3-1.1 .5z"/>
<path d="M228.2 95.4l1.1-.5-1 .6z"/>
<path d="M228.3 95.5l1-.6z"/>
<path d="M228.5 95.5l.8-.6z"/>
<path d="M229.3 94.9l-.6 .7z"/>
<path d="M229.3 94.9l-.4 .6z"/>
<path d="M229.3 94.9l-.2 .5z"/>
<path d="M229.3 94.9l-.1 .4z"/>
<path d="M229.3 94.9l-.1 .2z"/>
<path d="M298.1 120.6l.1 .3z"/>
<path d="M298 120.5l.2 .4z"/>
<path d="M297.9 120.4l.3 .5z"/>
<path d="M297.7 120.3l.5 .6z"/>
<path d="M297.5 120.3l.7 .6z"/>
<path d="M297.3 120.4l.2-.1 .7 .6z"/>
<path d="M297.2 120.5l1 .4z"/>
<path d="M297.2 120.5l1 .4-1.2-.2z"/>
<path d="M297 120.7l1.2 .2-1.2-.1z"/>
<path d="M297 120.8l1.2 .1-1.2 .2z"/>
<path d="M297 121.1l1.2-.2-1.2 .3z"/>
<path d="M297 121.2l1.2-.3-1 .5z"/>
<path d="M297.2 121.4l1-.5z"/>
<path d="M297.3 121.5l.9-.6-.7 .7z"/>
<path d="M297.5 121.6l.7-.7z"/>
<path d="M298.2 120.9l-.5 .7z"/>
<path d="M298.2 120.9l-.3 .6z"/>
<path d="M298.2 120.9l-.2 .5z"/>
<path d="M298.2 120.9l-.1 .4z"/>
<path d="M298.2 120.9v.2z"/>
<path d="M298.1 99.6l.1 .3z"/>
<path d="M298 99.5l.2 .4z"/>
<path d="M297.9 99.4l.3 .5z"/>
<path d="M297.7 99.3l.5 .6z"/>
<path d="M297.5 99.3l.7 .6z"/>
<path d="M297.3 99.4l.2-.1 .7 .6z"/>
<path d="M297.3 99.4l.9 .5-1-.4z"/>
<path d="M297.2 99.5l1 .4-1.2-.2z"/>
<path d="M297 99.7l1.2 .2h-1.2z"/>
<path d="M297 99.9h1.2l-1.2 .2z"/>
<path d="M297 100.1l1.2-.2-1.2 .3z"/>
<path d="M297 100.2l1.2-.3-1 .5z"/>
<path d="M297.2 100.4l1-.5-.9 .6z"/>
<path d="M297.3 100.5l.9-.6-.7 .7z"/>
<path d="M297.5 100.6l.7-.7z"/>
<path d="M298.2 99.9l-.5 .7z"/>
<path d="M298.2 99.9l-.3 .6z"/>
<path d="M298.2 99.9l-.2 .5z"/>
<path d="M298.2 99.9l-.1 .4z"/>
<path d="M298.2 99.9v.2z"/>
</g>
<g fill="none" stroke="#80ffff" stroke-width=".3">
<path d="M105.2 47v12.3M105.2 86.9v9.5M105.2 97.9v1.5M240.7 94.9h5.9M240.7 99.9h5.9M243.7 91.9v11M263.1 86.9v9.5M263.1 97.9v1.5M279.6 94.9h6M279.7 99.9h5.9M282.6 91.9v11M330.2 99.7h6.3"/>
<path d="M333.3 96.6v6.2M352.8 89.6v8.8M352.8 99.9v1.5M369.2 99.7h6.3M372.3 96.6v6.2M105.2 100.9v4.4M105.2 106.8v1.5M105.2 109.8v4.5M105.2 115.8v1.5M105.2 118.8v4.5M243.7 118v5.9M263.1 100.9v4.4"/>
<path d="M263.1 106.8v1.5M263.1 109.8v4.5M263.1 115.8v1.5M263.1 118.8v4.5M282.6 118v5.9M333.3 117.6v6.2M352.8 102.9v3.8M352.8 108.1v1.5M352.8 111.1v3.8M352.8 116.4v1.5M352.8 119.4v3.8M372.3 117.6v6.2"/>
<path d="M78.7 125.5h10M90.2 125.5h1.5M93.2 125.5h5M99.7 125.5h1.5M102.7 125.5h5M105.2 124.8v1.5M105.2 127.8v4.5M105.2 133.8v1.5M105.2 136.8v4.4M109.2 125.5h1.5M112.2 125.5h5M118.7 125.5h1.5"/>
<path d="M121.7 125.5h10M240.7 120.9h5.9M263.1 124.8v1.5M263.1 127.8v4.5M263.1 133.8v1.5M263.1 136.8v4.4M279.7 120.9h5.9M330.2 120.7h6.3M352.8 124.7v1.5M352.8 127.7v3.8M352.8 133v1.5M352.8 136v3.8"/>
<path d="M369.2 120.7h6.3M105.2 142.7v1.6M105.2 145.7v4.5M105.2 151.7v1.5M105.2 154.7v9.5M240.7 156h5.9M240.7 150.9h5.9M243.7 148v10.9M263.1 142.7v1.6M263.1 145.7v4.5M263.1 151.7v1.5M263.1 154.7v9.5"/>
<path d="M279.6 156h6M279.7 150.9h5.9M282.6 148v10.9M330.2 150.7h6.3M333.3 147.6v6.2M352.8 141.3v1.5M352.8 144.3v3.8M352.8 149.5v1.5M352.8 152.5v8.8M369.2 150.7h6.3M372.3 147.6v6.2M105.2 197.6v12.2"/>
<path d="M105.2 240.1v12.3"/>
</g>
<path d="M183.3 61.9h38l21.4 37.2M241.9 96.7l.8 2.4-1.6-1.9" fill="none" stroke="#00ff40" stroke-width=".3"/>
<text font-size="6" x="19.6" y="17.6">上カバー / Top cover</text>
<text font-size="4.5" x="307.6" y="278.1">LC145-N-□</text>
<g font-size="3.7">
<text x="102" y="35.6">71.1</text>
<text x="66.2" y="55.4" transform="rotate(-90 66.2 55.4)">10.5</text>
<text x="313.5" y="57.8">推奨基板形状　* 販売していません</text>
<text x="183.4" y="60.9">6-M2.3用基板取付ﾎﾞｽ</text>
<text x="183.4" y="65.3">6-M2.3 Boss</text>
<text x="313.5" y="62.3">Recommended PCB dimension　* NOT SUPPLIED</text>
<text x="34.2" y="74.2">14.5</text>
<text x="59.3" y="77.4">4-R2</text>
<text x="103.3" y="74.2">96</text>
<text x="261.2" y="74.2">78</text>
<text x="351" y="74.2">86</text>
<text x="185.7" y="82.4">C-C ( 1 : 2 )</text>
<text x="113.7" y="86.9">C</text>
<text x="349.7" y="85.1">70.5</text>
<text x="226.7" y="95.3" transform="rotate(-90 226.7 95.3)">11.5</text>
<text x="295.6" y="91.1" transform="rotate(-90 295.6 91.1)">10</text>
<text x="317.3" y="95.3" transform="rotate(-90 317.3 95.3)">9</text>
<text x="385.5" y="93" transform="rotate(-90 385.5 93)">6.25</text>
<text x="201.2" y="111.8">4.5</text>
<text x="295.6" y="112.3" transform="rotate(-90 295.6 112.3)">42</text>
<text x="353.9" y="109.2">4-R3.5</text>
<text x="385.5" y="112.1" transform="rotate(-90 385.5 112.1)">42</text>
<text x="66.2" y="128.3" transform="rotate(-90 66.2 128.3)">145</text>
<text x="140" y="128.3" transform="rotate(-90 140 128.3)">124</text>
<text x="209.5" y="127.7" transform="rotate(-90 209.5 127.7)">5</text>
<text x="226.7" y="128.3" transform="rotate(-90 226.7 128.3)">122</text>
<text x="317.3" y="129.3" transform="rotate(-90 317.3 129.3)">114.5</text>
<text x="76" y="136.5">D</text>
<text x="132.2" y="136.5">D</text>
<text x="295.6" y="137.8" transform="rotate(-90 295.6 137.8)">60</text>
<text x="385.5" y="137.6" transform="rotate(-90 385.5 137.6)">60</text>
<text x="209.5" y="147.5" transform="rotate(-90 209.5 147.5)">5</text>
<text x="317.4" y="158.2" transform="rotate(-90 317.4 158.2)">10</text>
<text x="383.1" y="159.8">6-</text>
<text x="389.7" y="159.8">2.5</text>
<text x="113.7" y="166.2">C</text>
<text x="103.3" y="172.4">75</text>
<text x="201.7" y="172.4">11.5</text>
<text x="351" y="172.4">78</text>
<text x="66.2" y="238.8" transform="rotate(-90 66.2 238.8)">0.5</text>
<text x="95.6" y="235.8">D-D ( 1 : 2 )</text>
<text x="66.2" y="252" transform="rotate(-90 66.2 252)">2.5</text>
<text x="249.8" y="261.3">株式会社タカチ電機工業</text>
<text x="307.6" y="262.4">ハンドタイププラスチックケース</text>
<text x="390.9" y="275.8">1:2</text>
<text x="258.4" y="282.3">横田</text>
<text x="283.4" y="282.3">野村</text>
<text x="325.3" y="286.7">2017/04/03</text>
<text x="387.7" y="284.8">3</text>
<text x="396.7" y="284.7">5</text>
</g>
<g font-size="3.3">
<text x="209.5" y="130.5" transform="rotate(-90 209.5 130.5)">⌀</text>
<text x="209.5" y="150.3" transform="rotate(-90 209.5 150.3)">⌀</text>
<text x="386.9" y="159.8">⌀</text>
</g>
<g font-size="3" fill="#f00">
<text x="301.7" y="257">品名/Title</text>
<text x="227.5" y="271.9">承認/Approved</text>
<text x="253" y="272.1">検図/Checked</text>
<text x="278.4" y="272">製図/Created</text>
<text x="301.7" y="272">型番/Product number</text>
<text x="382.6" y="270">尺度/Scale</text>
<text x="301.7" y="286.6">作成日/Date</text>
</g>
<text font-size="3" x="392.4" y="284.5">/</text>
<text font-size="2.8" x="307.6" y="267.4">HAND-HELD PLASTIC CASE</text>
<text font-size="2.1" x="249.8" y="266.6">TAKACHI ELECTRONICS ENCLOSURE CO., LTD.</text>
</svg>
